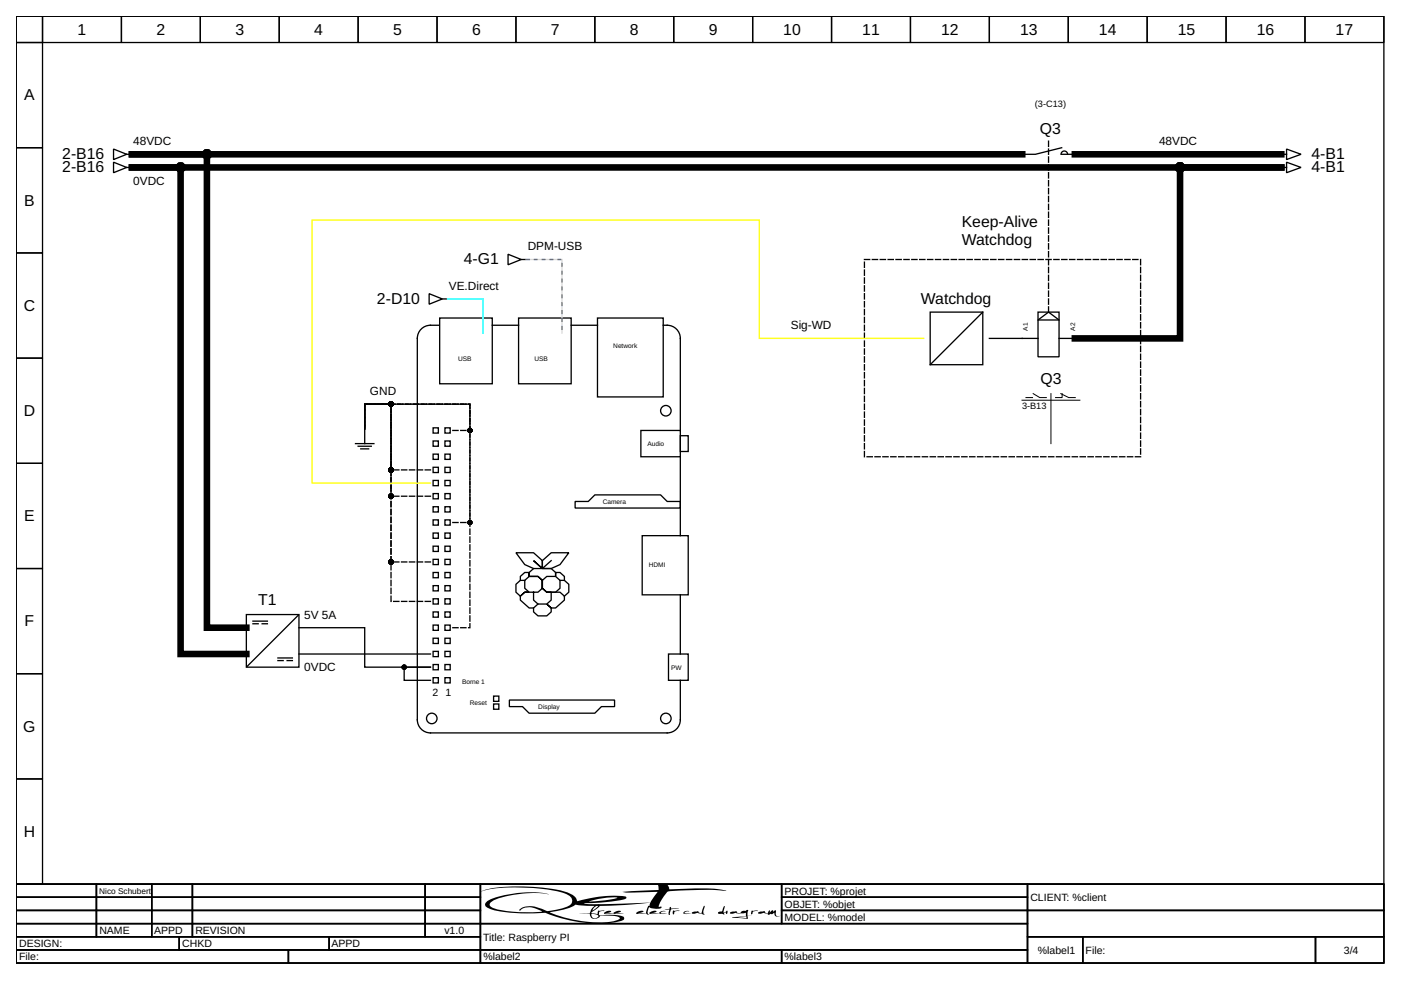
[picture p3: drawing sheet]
<svg xmlns="http://www.w3.org/2000/svg" width="297mm" height="210mm" viewBox="0 0 297 210" stroke-linecap="round" stroke-linejoin="round" font-family="sans-serif">
<g fill="none" stroke="#000" stroke-width=".28">
<path d="M3.4 3.4h290v184.1h-290zM3.4 3.4h5.6v5.6h-5.6zM3.4 9h5.6v22.3h-5.6zM9 3.4h16.7v5.6h-16.7zM25.7 3.4h16.8v5.6h-16.8zM42.5 3.4h16.7v5.6h-16.7zM59.2 3.4h16.7v5.6h-16.7zM75.9 3.4h16.8v5.6h-16.8zM92.7 3.4h16.7v5.6h-16.7zM109.4 3.4h16.7v5.6h-16.7zM126.1 3.4h16.7v5.6h-16.7zM142.8 3.4h16.8v5.6h-16.8z"/>
<path d="M159.6 3.4h16.7v5.6h-16.7zM176.3 3.4h16.7v5.6h-16.7zM193 3.4h16.8v5.6h-16.8zM209.8 3.4h16.7v5.6h-16.7zM226.5 3.4h16.7v5.6h-16.7zM243.2 3.4h16.8v5.6h-16.8zM260 3.4h16.7v5.6h-16.7zM276.7 3.4h16.7v5.6h-16.7zM3.4 31.3h5.6v22.3h-5.6zM24.1 31.6l2.8 1.1-2.8 1.1zM24.1 34.4l2.8 1.1-2.8 1.1zM26.9 32.7h.8"/>
<path d="M26.9 35.5h.8M225 32.7a.7 .7 0 0 1 .7-.7 .7 .7 0 0 1 .7 .7M225.1 31.3l-5.6 1.4h-2.8M225.1 32.7h2.8M271.9 32.7h.9M271.9 35.5h.9M272.8 34.4l3 1.1-3 1.1zM272.8 31.6l3 1.1-3 1.1zM3.4 53.6h5.6v22.3h-5.6zM107.7 53.9l2.8 1.1-2.8 1.1zM110.5 55h.8M3.4 75.9h5.6v22.3h-5.6z"/>
<path d="M91 62.3l2.8 1.1-2.8 1.1zM92.9 69a3.9 3.9 0 0 0-3.8 1l-.5 1.1-.1 .6v80.9a2.79 2.79 0 0 0 2.8 2.8h50.2a2.79 2.79 0 0 0 2.7-2.8v-8.4M93.2 67.4h11.2v14h-11.2zM93.8 63.4h.8M104.4 69h5.5M109.9 67.4h11.2v14h-11.2zM121.1 69h5.6M126.7 67.4h13.9v16.8h-13.9zM140.6 69a2.94 2.94 0 0 1 3.6 2.7v19.6M197.2 66.2h11.2v11.1h-11.2zM208.4 66.2l-11.2 11.1M220.1 66.2h4.4v1.6h-4.4z"/>
<path d="M220.1 67.8l2.2-1.6 2.2 1.6v7.9h-4.4zM220.1 71.7h-10.3M224.5 71.7h3.4M3.4 98.2h5.6v22.3h-5.6zM75.4 94.1h3.9M75.9 94.6h2.8M76.5 95.2h1.7M77.3 91.3v2.8M91.8 99.1h1.1v1.1h-1.1zM91.8 96.3h1.1v1.1h-1.1zM91.8 93.5h1.1v1.1h-1.1zM91.8 90.7h1.1v1.1h-1.1z"/>
<path d="M94.3 99.1h1.1v1.1h-1.1zM94.3 96.3h1.1v1.1h-1.1zM94.3 93.5h1.1v1.1h-1.1zM94.3 90.7h1.1v1.1h-1.1zM135.9 91.3h8.3v5.5h-8.3zM144.2 92.4h1.7v3.3h-1.7zM144.2 96.8v16.8M91.8 118.6h1.1v1.1h-1.1zM91.8 115.8h1.1v1.1h-1.1zM91.8 113h1.1v1.1h-1.1zM91.8 110.2h1.1v1.1h-1.1zM91.8 107.4h1.1v1.2h-1.1z"/>
<path d="M91.8 104.6h1.1v1.2h-1.1zM91.8 101.9h1.1v1.1h-1.1zM94.3 118.6h1.1v1.1h-1.1zM94.3 115.8h1.1v1.1h-1.1zM94.3 113h1.1v1.1h-1.1zM94.3 110.2h1.1v1.1h-1.1zM94.3 107.4h1.1v1.2h-1.1zM94.3 104.6h1.1v1.2h-1.1zM94.3 101.9h1.1v1.1h-1.1zM116.9 118.9l-1.9 1.6-1.9-1.6 1.9 1.6v-1.6v1.6h1.9l1.8-.8 1.9-2.5h-3.7l-1.9 1.7-1.9-1.7h-3.7l1.9 2.5 1.8 .8M121.9 106.3h2.8l1.4-1.4h14l1.4 1.4h2.7v1.4h-22.3zM136.2 113.6h9.7v12.5h-9.7z"/>
<path d="M3.4 120.5h5.6v22.3h-5.6zM52.2 130.3h11.2v11.2h-11.2zM53.6 132.3h1.1M53.6 131.7h3.1M55.6 132.3h1.1M58.9 139.5h3.1M63.3 130.4l-11 11M63.4 133.1h13.9v8.4h14h-5.6v2.7h5.6M63.4 138.7h27.9M91.8 138.1h1.1v1.1h-1.1zM91.8 135.3h1.1v1.1h-1.1zM91.8 132.5h1.1v1.1h-1.1z"/>
<path d="M91.8 129.7h1.1v1.2h-1.1zM91.8 127h1.1v1.1h-1.1zM91.8 124.2h1.1v1.1h-1.1zM91.8 121.4h1.1v1.1h-1.1zM94.3 138.1h1.1v1.1h-1.1zM94.3 135.3h1.1v1.1h-1.1zM94.3 132.5h1.1v1.1h-1.1zM94.3 129.7h1.1v1.2h-1.1zM94.3 127h1.1v1.1h-1.1zM94.3 124.2h1.1v1.1h-1.1zM94.3 121.4h1.1v1.1h-1.1zM110.3 123.1v-.9l1-.8h.9v.8v-.8l.9-.9h3.8l.9 .9v.8v-.8h.9l1 .8v.9"/>
<path d="M111.3 123.1h-1l-.9 .8v1.7l.9 .8 1-.8h.9h-.9l-1 .8v.8l1.9 1.7h.9l1-.8M112.2 122.2h1.9l.9 .9v1.6v-1.6l.9-.9h1.9l.9 .9v1.6l-.9 .9h-1.9l-.9-.9-.9 .9h-1.9l-.9-.9v-1.6l.9-.9h1.9l.9 .9v1.6l.9 .9h1v1.6l-1 .9h-1.8l-1-.9v-1.6M116.9 125.6h1.8l1 .8v.8l-1.9 1.7h-.9l-1-.8 1 .8v.8l-1 .9h-1.8l-1-.9v-.8M118.7 123.1h1l.9 .8v1.7l-.9 .8M141.7 138.7h4.2v5.5h-4.2zM144.2 126.1v12.6M3.4 142.8h5.6v22.4h-5.6zM58.9 140.1h1.1M60.9 140.1h1.1M91.8 143.7h1.1v1.1h-1.1zM91.8 140.9h1.1v1.1h-1.1zM94.3 143.7h1.1v1.1h-1.1z"/>
<path d="M94.3 140.9h1.1v1.1h-1.1zM104.6 147.6h1.2v1.1h-1.2zM104.6 149.3h1.2v1.1h-1.2zM108 148.4h22.3v1.4h-2.8l-1.4 1.4h-13.9l-1.4-1.4h-2.8zM3.4 165.2h5.6v22.3h-5.6zM3.4 187.5h290v16.7h-290zM3.4 187.5h17v2.7h-17zM3.4 190.2h17v2.8h-17zM3.4 193h17v2.8h-17zM3.4 195.8h17v2.8h-17zM3.4 198.6h34.6v2.8h-34.6zM20.4 187.5h11.8v2.7h-11.8z"/>
<path d="M20.4 190.2h11.8v2.8h-11.8zM20.4 193h11.8v2.8h-11.8zM20.4 195.8h11.8v2.8h-11.8zM32.2 187.5h8.6v2.7h-8.6zM32.2 190.2h8.6v2.8h-8.6zM32.2 193h8.6v2.8h-8.6zM32.2 195.8h8.6v2.8h-8.6zM38 198.6h31.8v2.8h-31.8zM40.8 187.5h49.4v2.7h-49.4zM40.8 190.2h49.4v2.8h-49.4zM40.8 193h49.4v2.8h-49.4zM40.8 195.8h49.4v2.8h-49.4z"/>
<path d="M69.8 198.6h32.1v2.8h-32.1zM90.2 187.5h11.7v2.7h-11.7zM90.2 190.2h11.7v2.8h-11.7zM90.2 193h11.7v2.8h-11.7zM90.2 195.8h11.7v2.8h-11.7zM101.9 187.5h63.8v8.3h-63.8zM101.9 195.8h115.9v5.6h-115.9zM165.7 187.5h52.1v2.7h-52.1zM165.7 190.2h52.1v2.8h-52.1zM165.7 193h52.1v2.8h-52.1zM217.8 187.5h75.6v5.5h-75.6zM217.8 193h75.6v5.6h-75.6z"/>
<path d="M217.8 198.6h11.8v5.6h-11.8zM229.6 198.6h49.3v5.6h-49.3zM278.9 198.6h14.5v5.6h-14.5zM3.4 201.4h57.8v2.8h-57.8zM61.2 201.4h40.7v2.8h-40.7zM101.9 201.4h63.8v2.8h-63.8zM165.7 201.4h52.1v2.8h-52.1z"/>
<circle cx="141.2" cy="87.1" r="1.12"/>
<circle cx="91.5" cy="152.3" r="1.12"/>
<circle cx="141.2" cy="152.3" r="1.12"/>
</g>
<g fill="#000">
<path d="M128.2 193.4l.7-.3 .7 .1-.2 .2-1 .3a3.6 3.6 0 0 0 2.6-.6l.7 .1-1.3 .4h1.8a3.7 3.7 0 0 1-2.2 0l-1.8 .2-.1-.1zM137.7 193.5l1.2-.4 .3 .1-1.2 .4h1.7a1.15 1.15 0 0 1 1.4-.4l-.6 .1-.4 .3 .3 .1 1-.1-.7 .2-1-.2-1.8 .2-.3-.2zM140.9 192.8l1-.1 .2-.4h.1l.1 .3h1.1l.6 .1h-.9a.93 .93 0 0 0-.9 .3 .93 .93 0 0 0-.2 1l-.2-.1 .1-1.1zM142.8 193.1h1.3l-.1 .1a.86 .86 0 0 0-1.2 .7l-.2-.2zM145 193.4l.8-.3 .3 .1a.62 .62 0 0 0-.9 .4h1.4l-.7 .2-.9-.1h-.1zM146.7 193.4l.2-.1a1.08 1.08 0 0 1 1.4 .2h.5l.4-1.4h.1l-.2 1.3v.1l.3 .1-.2 .1 .3 .2-1.6-.4-.3 .1a.74 .74 0 0 1-.9 0zM153.5 192.1l.2 .1-.3 1.3 .7-.4v.7l-.1-.1-.2-.3-.3 .3 .1 .2-1.3-.2v-.3l.8-.2zM159.4 193.1l1.1-.1 .1 .2a.9 .9 0 0 0-1.2 .7l-.2-.3zM160.8 193.5l1.2-.4 .2 .3 .5 .2 .4-.6 .1 .1v.4l.5-.5h.2v.3l.4-.3h.2v.2a.76 .76 0 0 0 .4 1.1l.6-.2a.8 .8 0 0 1-.9 .2 .8 .8 0 0 1-.5-.8l-.4 .3-.3-.1-.5 .3-.1-.3-1.2-.1a.74 .74 0 0 1-.9 0z"/>
<path d="M101.9 189.1a33.7 33.7 0 0 1 12-.7 16.7 16.7 0 0 1 6.9 1.6 1.3 1.3 0 0 1 .4 1.4 1.3 1.3 0 0 1-1.2 .9l-2.5 .7a2.9 2.9 0 0 1-2.9-.4 4.5 4.5 0 0 0-4.5 .3l.2 .2a3.1 3.1 0 0 1 3.6-.3l1.1 .5-2.8 .1a24.5 24.5 0 0 1-7.9-1l-.5-.5a1.88 1.88 0 0 1 1.7-1.4 23.7 23.7 0 0 1 10.9-.9 22 22 0 0 0-12.7 1.2 .96 .96 0 0 0-.7 1.4 13.8 13.8 0 0 0 6.6 1.4h4.7a3.2 3.2 0 0 1 2.6 .4 25.9 25.9 0 0 0 14.9 1.2l.5-.2v-.3l-.1-.4-.5-.1-1.6-.2h-3a.58 .58 0 0 1 0-.6 .58 .58 0 0 1 .6-.2l.5-.1h-1.3l-.2 .7-1.3-.3 1.8-1.4 5.2-.2 5.5-.5-.2 .6-.3 .1-.5 1.5h-1.7l1.2-.4a1.21 1.21 0 0 0-1.5 .5l.9 .1 1.2-.2 .3 .3h.3a.86 .86 0 0 1-.1-1.3l.2-.3a2.94 2.94 0 0 0 2.3 .3l.3-.4-.6 .1a5.5 5.5 0 0 1 1.8-3.2l3-.3a53.5 53.5 0 0 1 9.5 .1l-3.3-.5-8.8 .1a1.09 1.09 0 0 0-1.5-1l-.9 .2 .1 1-7.7 .4 1.5 .2 6-.2-1.5 2.3-10.4 .3h-2.8l-.9-.2 3.8-.2 4.2-.5a.94 .94 0 0 0 1-.5l-.1-.2a25 25 0 0 0-10.3 1l-.1-.3a3 3 0 0 0-2.5-1.7 40.9 40.9 0 0 0-16.9-.4zM124.9 191.1a15.3 15.3 0 0 1 6-.8l-2.2 .5zM116.5 193.4h.1a13 13 0 0 0 5.5-1.6l3.9 .3-.7 .8-.3 .7-2.2 .2 2.3-.1a1.18 1.18 0 0 0 .9 1.2 1.18 1.18 0 0 0 1.3-.7l1-.1a6.3 6.3 0 0 1 3.1 .5 .84 .84 0 0 1-.9 .6 25.6 25.6 0 0 1-14-1.8zM126.1 192.3l.7-.2-1.2 1zM125.4 193.7l1.1 .2 .4 .2-.1 .2a.75 .75 0 0 1-.9 .4 .75 .75 0 0 1-.5-1z"/>
<path d="M154.8 193.4v.2a.92 .92 0 0 0 1.2-.1l.6 .2 1.5-.2v.7l-3 .3 3.4 .3v-.6l1-.1-1 .1 .1-1a.23 .23 0 0 0-.2-.3 .23 .23 0 0 0-.3 .2 .84 .84 0 0 0-1.1 .5 .63 .63 0 0 1-.9-.4zM156.3 194.5l1.9-.2 .1 .2-.1 .2z"/>
</g>
<path d="M183.3 55h58.5v41.8h-58.5zM222.3 66.2v-36.3M91.3 99.6h-8.4v-13.9h-5.6v5.3M96 91.3h3.6v-5.6h-22.3v5.3M91.3 105.2h-8.4v-19.5h-5.6v5.3M91.3 119.1h-8.4v-33.4h-5.6v5.3M96 110.8h3.6v-25.1h-22.3v5.3M91.3 127.5h-8.4v-41.8h-5.6v5.3M96 133.1h3.6v-47.4h-22.3v5.3" fill="none" stroke="#000" stroke-width=".28" stroke-dasharray="1.1 .6"/>
<path d="M216.7 84.9h12.3M217.5 84.3h1.4M219.1 83.5l1.4 .8h1.3M222.8 83.5v10.6M224.9 83.5l1.7 .8h1.4M225.2 83.5v.8h-1.4" fill="none" stroke="#000" stroke-width=".21"/>
<path d="M216.7 32.7h-188.7h15.9v100.4h8.3M227.9 32.7h43.8M227.9 71.7h22.3v-36.2h21.5h-243.7h10.3v103.2h13.9" fill="none" stroke="#000" stroke-width="1.4"/>
<path d="M94.9 63.4h7.5v7.2" fill="none" stroke="#0ff" stroke-width=".28"/>
<path d="M111.6 55h7.5v15.6" fill="none" stroke="#dadada" stroke-width=".28"/>
<path d="M111.6 55h7.5v15.6" fill="none" stroke="#05f" stroke-width=".28" stroke-dasharray=".6 1.1"/>
<g fill="#000" stroke="#000" stroke-width="1.4">
<circle cx="38.3" cy="35.5" r=".42"/>
<circle cx="43.9" cy="32.7" r=".42"/>
<circle cx="250.2" cy="35.5" r=".42"/>
</g>
<g fill="#000" stroke="#000" stroke-width=".28">
<circle cx="82.9" cy="85.7" r=".42"/>
<circle cx="82.9" cy="99.6" r=".42"/>
<circle cx="99.6" cy="91.3" r=".42"/>
<circle cx="82.9" cy="105.2" r=".42"/>
<circle cx="82.9" cy="119.1" r=".42"/>
<circle cx="99.6" cy="110.8" r=".42"/>
<circle cx="85.7" cy="141.5" r=".42"/>
</g>
<path d="M195.8 71.7h-34.8v-25h-94.8v55.7h25.1" fill="none" stroke="#ff0" stroke-width=".28"/>
<g font-size="3.3">
<text x="16.4" y="7.3">1</text>
<text x="33.2" y="7.3">2</text>
<text x="49.9" y="7.3">3</text>
<text x="66.6" y="7.3">4</text>
<text x="83.4" y="7.3">5</text>
<text x="100.1" y="7.3">6</text>
<text x="116.8" y="7.3">7</text>
<text x="133.6" y="7.3">8</text>
<text x="150.3" y="7.3">9</text>
<text x="166.1" y="7.3">10</text>
<text x="182.8" y="7.3">11</text>
<text x="199.5" y="7.3">12</text>
<text x="216.3" y="7.3">13</text>
<text x="233" y="7.3">14</text>
<text x="249.7" y="7.3">15</text>
<text x="266.5" y="7.3">16</text>
<text x="283.2" y="7.3">17</text>
<text x="5.1" y="21.3">A</text>
<text x="220.5" y="28.5">Q3</text>
<text x="13.2" y="33.7">2-B16</text>
<text x="278.1" y="33.7">4-B1</text>
<text x="13.2" y="36.5">2-B16</text>
<text x="278.1" y="36.5">4-B1</text>
<text x="5.1" y="43.6">B</text>
<text x="203.9" y="48.1">Keep-Alive</text>
<text x="203.9" y="52">Watchdog</text>
<text x="98.3" y="56">4-G1</text>
<text x="5" y="65.9">C</text>
<text x="79.9" y="64.4">2-D10</text>
<text x="195.3" y="64.4">Watchdog</text>
<text x="220.6" y="81.5">Q3</text>
<text x="5" y="88.2">D</text>
<text x="5.1" y="110.5">E</text>
<text x="54.7" y="128.4">T1</text>
<text x="5.2" y="132.8">F</text>
<text x="4.9" y="155.1">G</text>
<text x="5" y="177.4">H</text>
</g>
<g font-size="2.5">
<text x="28.3" y="30.8">48VDC</text>
<text x="245.7" y="30.8">48VDC</text>
<text x="28.3" y="39.1">0VDC</text>
<text x="111.9" y="53.1">DPM-USB</text>
<text x="95.2" y="61.4">VE.Direct</text>
<text x="167.7" y="69.8">Sig-WD</text>
<text x="78.4" y="83.7">GND</text>
<text x="64.5" y="131.1">5V 5A</text>
<text x="64.5" y="142.3">0VDC</text>
</g>
<g font-size="2.2">
<text x="91.7" y="147.6">2</text>
<text x="94.5" y="147.6">1</text>
<text x="166.3" y="189.7">PROJET: %projet</text>
<text x="218.5" y="191.1">CLIENT: %client</text>
<text x="166.3" y="192.5">OBJET: %objet</text>
<text x="166.3" y="195.3">MODEL: %model</text>
<text x="4.1" y="200.8">DESIGN:</text>
<text x="4.1" y="203.6">File:</text>
<text x="21.1" y="198.1">NAME</text>
<text x="32.7" y="198.1">APPD</text>
<text x="38.6" y="200.8">CHKD</text>
<text x="41.4" y="198.1">REVISION</text>
<text x="70.3" y="200.8">APPD</text>
<text x="94.2" y="198.1">v1.0</text>
<text x="102.4" y="199.4">Title: Raspberry PI</text>
<text x="102.5" y="203.6">%label2</text>
<text x="166.3" y="203.6">%label3</text>
<text x="220.1" y="202.2">%label1</text>
<text x="230.2" y="202.2">File:</text>
<text x="284.9" y="202.2">3/4</text>
</g>
<g font-size="2">
<text x="219.4" y="22.6">(3-C13)</text>
<text x="216.7" y="86.8">3-B13</text>
</g>
<text font-size="1.8" x="21" y="189.5">Nico Schubert</text>
<g font-size="1.4">
<text x="217.9" y="70.1" transform="rotate(-90 217.9 70.1)">A1</text>
<text x="228" y="70.1" transform="rotate(-90 228 70.1)">A2</text>
<text x="97.1" y="76.5">USB</text>
<text x="113.3" y="76.5">USB</text>
<text x="130" y="73.7">Network</text>
<text x="137.3" y="94.6">Audio</text>
<text x="127.8" y="106.9">Camera</text>
<text x="137.6" y="120.3">HDMI</text>
<text x="142.3" y="142">PW</text>
<text x="98" y="145.1">Borne 1</text>
<text x="99.6" y="149.5">Reset</text>
<text x="114.1" y="150.4">Display</text>
</g>
</svg>
